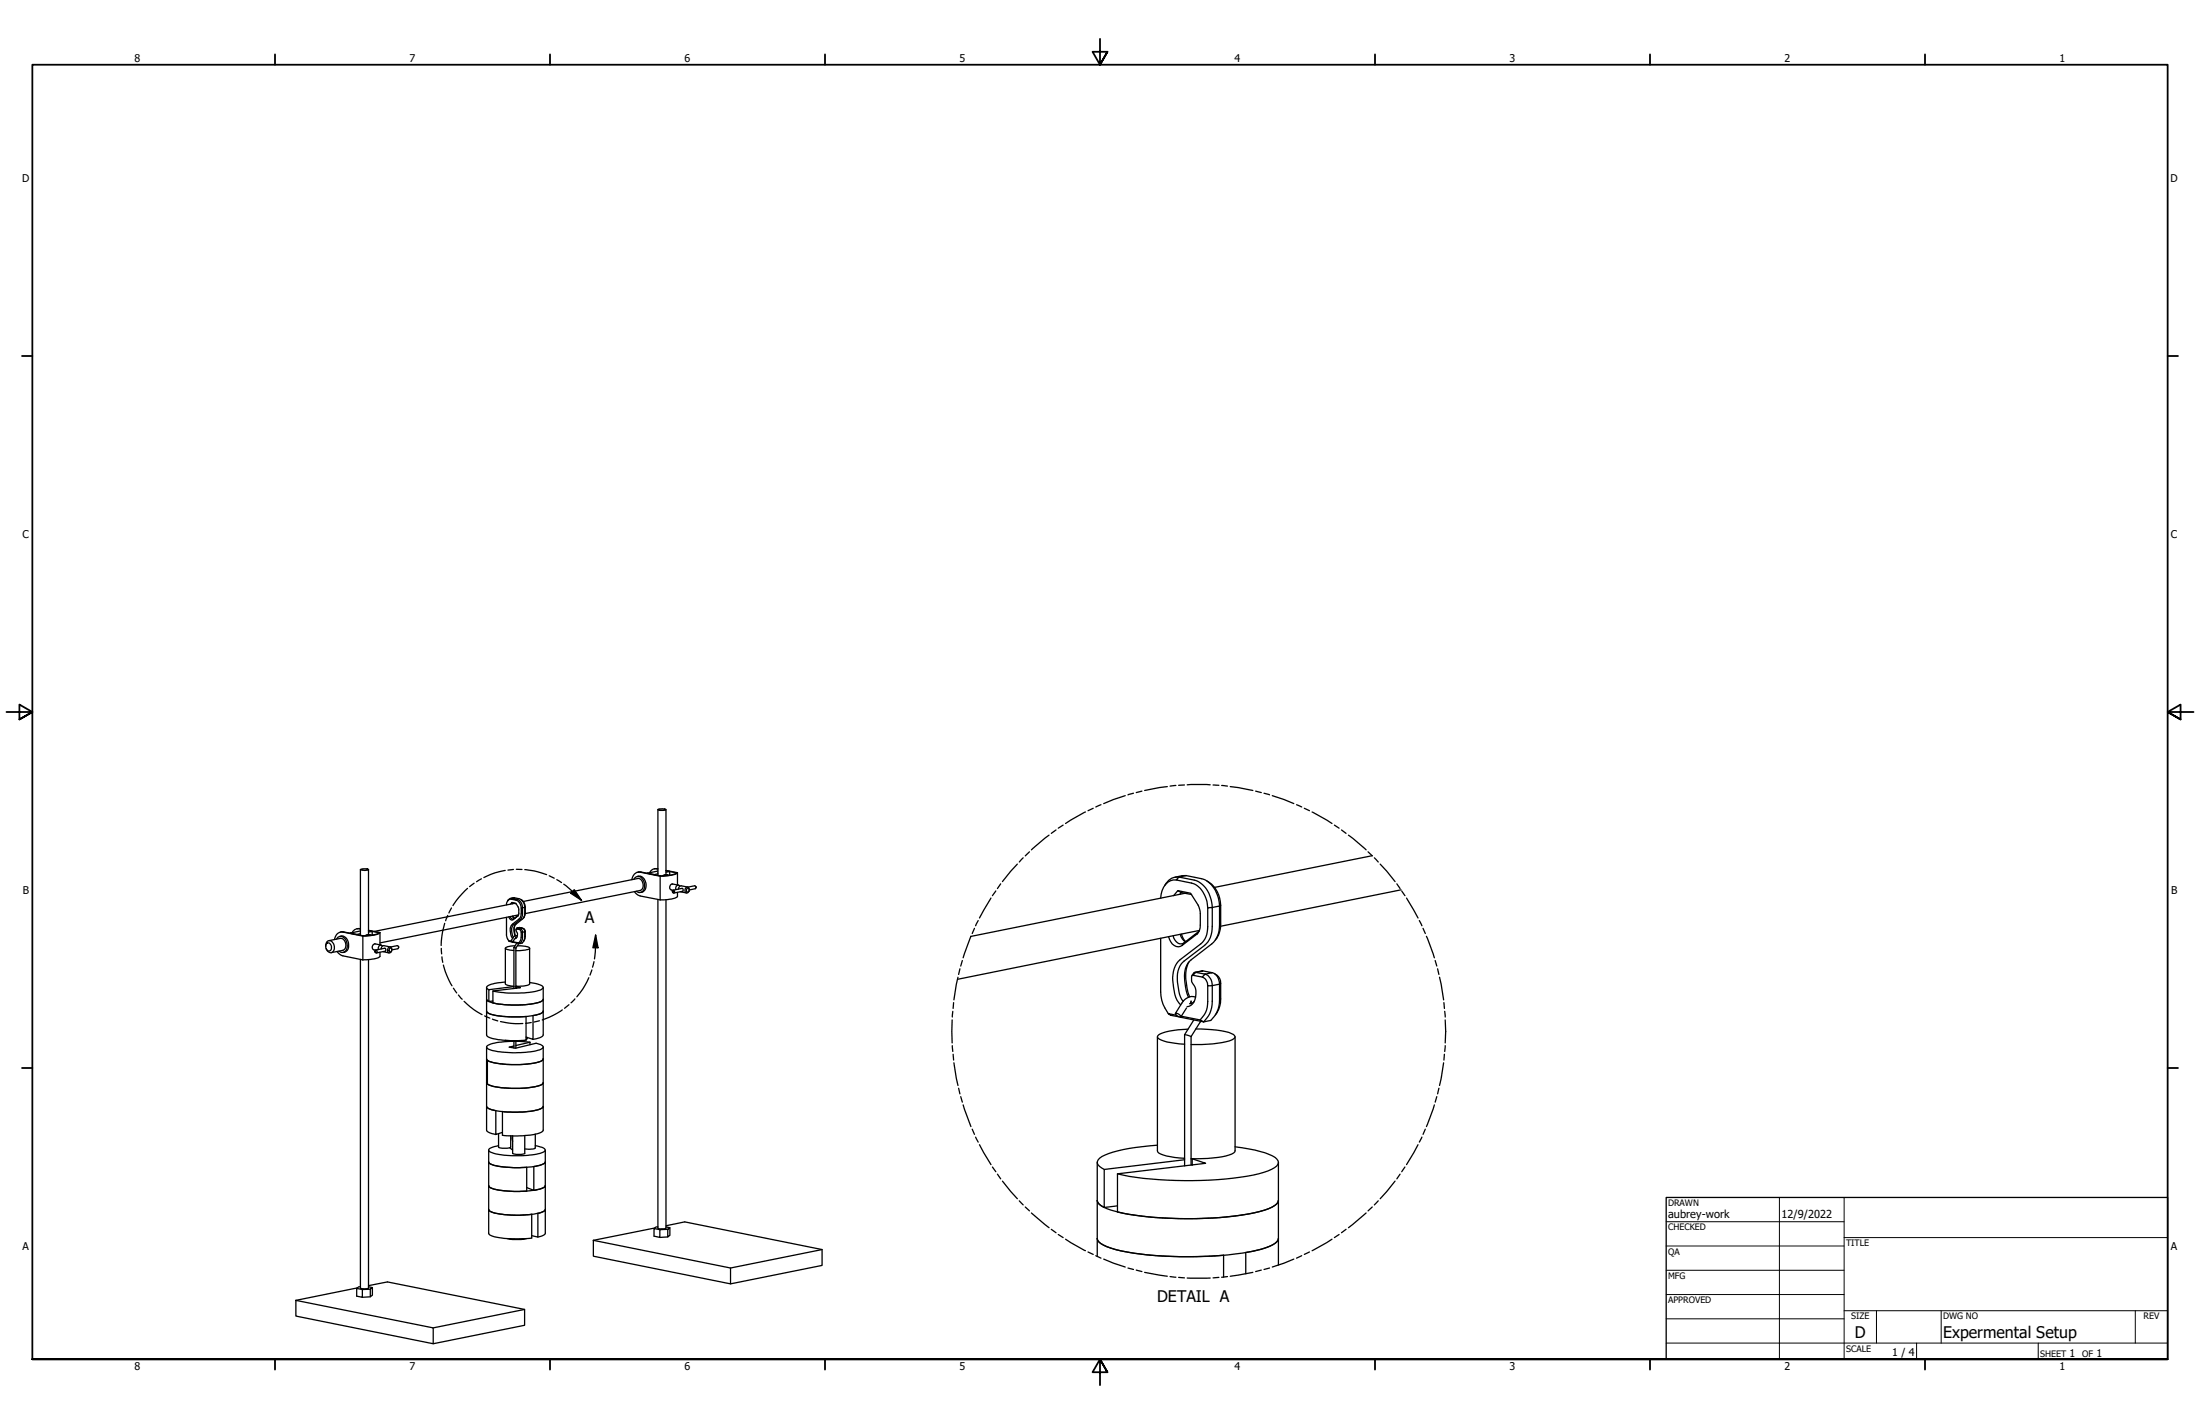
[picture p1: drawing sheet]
<svg xmlns="http://www.w3.org/2000/svg" width="864mm" height="559mm" viewBox="0 0 864 559" stroke-linecap="round" stroke-linejoin="round" font-family="sans-serif">
<!-- layer: Visible (ANSI) -->
<g fill="none" stroke="#000" stroke-width=".51">
<path d="M258.3 317.7l1.6-.3 1.5 .3-.9 .3h-1.5zM258.3 317.7v25.8M261.4 317.7v25.5M538.7 335.8l-61.9 12.4M141.5 341.2l.9-.3 2.3 .3-1.3 .4zM141.5 341.2v25.8M144.7 341.2v25.6M198.8 360v7.1l.9 2.2M199.3 353.6l.7-.9 .8-.2a4.4 4.4 0 0 1 3.2 .2l1.5 1.4 .5 1.9h.2M199.8 359.8a1.17 1.17 0 0 0 1.6 1.1M200.3 359.7a.92 .92 0 0 0 1.4 .9M200.7 352.9a1.89 1.89 0 0 0-1.9 2.2"/>
<path d="M200.9 354.1l1.6 .4 1 1.7 .1 2.5-.3 .8M201.2 354.6l.2-.2-.5-.3-.5 .7M201.2 359.5l.6 .9M201.4 359.5l.5 .9M201.4 354.4l1.2 .2M201.8 354.5l-54.9 11M201.9 352.3l-1.4 .3M203.5 359.2l-2.1 1.7 1.9-1.4M203.5 359.2l-.2 .3M203.5 359l-54.3 11M204.5 353a3.3 3.3 0 0 1 1.7 3M204.6 356.3l-.4-1.6-.9-1.1-2.6-.7 .3-.4 1.9 .4a3.3 3.3 0 0 1 2.2 3.3l.9-.2-.1 3.4-.4 .9-3.1 2.5-.5 .7-.2 1.8 .5 1.9"/>
<path d="M205.4 353.8l44.9-9.1a2.57 2.57 0 0 1 2.1 2.1 2.57 2.57 0 0 1-1.1 2.6l-45.2 9.1M206.2 356l-.1 3.2-.6 1M248.9 345a2 2 0 0 1 2-1.1 2 2 0 0 1 1.7 1.7 2.99 2.99 0 0 1-1.6 4.7l-1.2-.5M249 349.9l1.1 1.1 1.2 .6 7.8 1.5M250.2 343.9a3.1 3.1 0 0 1 3.4 3.8 2.4 2.4 0 0 1-2.2 2.5M256.9 340.9h1.4M258.3 353v128.9l.7 .3h1.7l.7-.3v-128.8M258.3 341.1a2.55 2.55 0 0 0-3.3 1.4M258.3 341.8l-4.2 .9 2.7 .5 1.5-.3M259.1 343.9l-7.8-1.6a2.99 2.99 0 0 0-3.3 2.9M259.1 343.9v9.2M261.4 342.3l1.5-.3v1.5"/>
<path d="M261.4 341.6l4.5 .9M262.1 343.3h-1.4l-.7 .4M262.6 343.5l-.9-.2-1.4 .4M262.9 342l-1.5-.3 4.1 .8-.6 .5-2 .5-3.6 .2-7.6-1.5-1.3 .1M264 349.8l.1-.4a.5 .5 0 0 1 .7 .4 .5 .5 0 0 1-.6 .5l-.2-.3M264 349.8l.2 .3zM264 349.8v.1M264.3 349.3l3.4-.7 .5 .5-.2 .7-3.5 .7M265.9 350.2v1.6a10.2 10.2 0 0 1-6.8 1.3M265.9 342.5a10.6 10.6 0 0 1-6.8 1.4M265.9 342.5v4.8M266.3 347.3l-2.3-.4a1.27 1.27 0 0 0-1.1 1 1.27 1.27 0 0 0 .6 1.3l.7 .2"/>
<path d="M266.9 347.7a1.04 1.04 0 0 0-1.4 0 1.04 1.04 0 0 0-.2 1.4M267.1 349.9l2.4 .5M269.7 348.7a.67 .67 0 0 1 .9 .7 .67 .67 0 0 1-1 .5zM269.9 348.1l-2.7-.5-.4 .2-.5 1.1M270.1 348.1l2.6-.5a.64 .64 0 0 1 .5 .5 .64 .64 0 0 1-.3 .6l-2.3 .5M270.6 349.2a.86 .86 0 0 0-.8-1.1 .86 .86 0 0 0-.9 1 .85 .85 0 0 0 .4 1.3 .85 .85 0 0 0 1.1-.8M273.2 347.9v.3M273.2 348.2h.1M457.1 347.5a5.8 5.8 0 0 1 5.7-3.3l2.8-.6 6 1.2a11.1 11.1 0 0 1 7.1 10.7l.5-.3M461.7 345.3a5.7 5.7 0 0 0-5.9 5.6l-.2 1.6M462.3 349.5l5.1 1 2.9 4.7 .8 2.4a22.4 22.4 0 0 1-.2 7.5l-1 1.4M463.1 351l.6-.7-1.4-.8-1.6 2"/>
<path d="M463.7 350.3l4 .7M465.2 350.5l-84.1 17M465.6 343.6l-4.4 .6M473.8 345.7a11 11 0 0 1 5.4 9.5M474.1 356.2a10 10 0 0 0-6.4-9.7l-6-1.2 1.1-1.1 6 1.2a10.9 10.9 0 0 1 7.1 10.7l2.8-.6v7.5a9.4 9.4 0 0 1-3 7.4l-8.1 6.2a8.8 8.8 0 0 0-2.5 8.5l.5 3.4 .9 2.9M479.2 355.2v7.4a9.9 9.9 0 0 1-2.1 6.3M550 349.2l-70.8 14.3M127.8 371.3a1.63 1.63 0 0 1 .6-1.8 1.63 1.63 0 0 1 1.8-.1 2.8 2.8 0 0 1 0 4.4 2.04 2.04 0 0 1-2.2-1.6M128.3 370.2a1.54 1.54 0 0 1 1.7 .5 1.54 1.54 0 0 1 0 1.8 1.04 1.04 0 0 1-1.1 .7 1.04 1.04 0 0 1-.9-1l-.1-1.1zM129.1 369.1l4.5-.9a2.57 2.57 0 0 1 2.1 2.1 2.57 2.57 0 0 1-1.1 2.6l-4.6 .9M132.1 368.5a1.99 1.99 0 0 1 2.1-1.1 1.99 1.99 0 0 1 1.7 1.7 3.2 3.2 0 0 1-1.3 4.7l-1.5-.5M132.3 373.4l1.9 1.6 8.2 1.7"/>
<path d="M133.4 367.5a2.96 2.96 0 0 1 3.4 3.7 2.31 2.31 0 0 1-2.1 2.6M140.1 364.4h1.4M141.5 376.5v129l1.4 .3 1.8-.3v-128.9M141.5 364.6a2.67 2.67 0 0 0-3.3 1.4M141.5 365.3l-4.1 .9 2.6 .5 1.5-.3M142.4 367.3l-7.8-1.5a2.99 2.99 0 0 0-3.3 2.9M142.4 367.3v9.4M144.7 365.8l1.4-.3v1.5M144.7 365.1l4.5 .9M145.4 366.8h-1.4l-.7 .4M145.8 367l-1.3-.2-.9 .4M146.1 365.5l-1.4-.3 4.1 .8-.7 .5-1.9 .5-3.6 .2-7.7-1.5-1.2 .1"/>
<path d="M147.2 373.4l.1-.5a.5 .5 0 0 1 .7 .4 .5 .5 0 0 1-.6 .5l-.1-.3M147.2 373.3h.2v.3zM147.5 372.8l3.5-.7 .4 .5-.1 .7-3.5 .7M149.2 373.7v1.6a10.1 10.1 0 0 1-6.8 1.4M149.2 366a10.1 10.1 0 0 1-6.8 1.3M149.2 366v4.8M149.5 370.8l-2.2-.4a1.25 1.25 0 0 0-1.1 1 1.25 1.25 0 0 0 .6 1.3l.6 .2M150.2 371.2a1.09 1.09 0 0 0-1.5 0 1.09 1.09 0 0 0-.2 1.4M150.4 373.4l2.3 .6M153 372.2a.65 .65 0 0 1 .8 .7 .65 .65 0 0 1-1 .5l-.1-.7zM153.2 371.6l-2.8-.5-.5 .4-.3 .9M153.4 371.6l2.6-.5a.65 .65 0 0 1 .5 .5 .65 .65 0 0 1-.4 .7l-2.3 .4a.87 .87 0 0 0-.7-1.1 .87 .87 0 0 0-1 1 .86 .86 0 0 0 .5 1.3 .86 .86 0 0 0 1.1-.8"/>
<path d="M156.4 371.5l.1 .3M198.4 372.1v14l1.1 .6 2.2 .3M200.6 369.2l.7 .4zM200.7 369.4l-1-.1 1.3 .3M201.2 369.7l2.9 .6-.5-.3M201.3 369.6l2.3 .4M201.5 367.7l-.6-1.9v-1.8l.6-1 3.1-2.5 .5-1.6v-2.7l-.5 .1-.1 2.9-.3 .9-3 2.5a4.5 4.5 0 0 0 0 5.6M201.7 371.9l.8 .1M201.7 371.9v16M201.9 368.6l-.6 1M202.2 371.2l-1.9 .1a1.58 1.58 0 0 0-1.9 .9l.7 .4 2.6 .4M202.2 362.9l-.3 2 .5 2.3"/>
<path d="M202.5 367.7l-.1 .3zM202.5 372v15.8M202.8 364.6l-.2 .7a1.96 1.96 0 0 1-.6 3.1M202.9 367.8l-.5 .2M202.9 370l-1.2 1.9M203.1 367.2a1.38 1.38 0 0 0-1.7 .8l-.8 1.2M203.1 364.2l-.5 .4M203.1 364.2l1.1 .2-.3 .3-1.1-.1zM203.1 371.2h2a2.68 2.68 0 0 1 2.8 1l-1.6 .6-3.8 .3M203.7 370.2l-1.2 1.8M203.9 364.7l.7 1.1h.5M203.9 364l-.8 .2"/>
<path d="M203.9 364l-.9 .2M204 364l1.1 .2-.9 .2M204.2 364.4a1.29 1.29 0 0 1 .9 1.4M204.6 365.8l-.1 2.6-.9 1.6M205.1 365.8l.9-.2v1.9a2.54 2.54 0 0 1-1.9 2.8l.9-1.4zM205.1 364.2l.4 .2 .6 1.2a.9 .9 0 0 0-.7-1.2M206.2 365.5l-.1 2.9-.6 1M207.9 372.1v14a8 8 0 0 1-5.4 .9h.2M455.6 368.2v21.1a14.3 14.3 0 0 0 3 8.5M458.7 367.6a4.1 4.1 0 0 0 4.6 3.8l.7-.4M460.5 367.2a3 3 0 0 0 4.3 2.8M463.3 366.6a4.8 4.8 0 0 0 2 3"/>
<path d="M463.8 366.6l.6 1.6 1 1.3M466.7 377.5a11.5 11.5 0 0 0-1.2 6.5 17.8 17.8 0 0 0 1.5 7.2M470.6 365.5l-5.8 4.5-.8 1 5.9-4.5M470.7 365.4l-.8 1.1M470.8 365.1l-94.9 19.2M191 387.5v18.6a3.9 3.9 0 0 0 3.8 1.7l5.5 .6 6.2-.2v-9.3a33.8 33.8 0 0 1-15-1.5l-.5-.6a3.4 3.4 0 0 0 2.9 1.5 39.9 39.9 0 0 0 18.6-.7l.7-.8a4.8 4.8 0 0 1-4 1.7v9.4l-2.7-.9M198.4 385.4l-3.5 .4a6.1 6.1 0 0 0-3.9 1.5l.1 .5 .8 .6M201.7 387.2l-9.8 1.2v4.6l1.6-.2M202.7 387.8v-.8l1.6 .6-10.8 1.3v4.7a40 40 0 0 0 19-.6l.7-.8a4.3 4.3 0 0 1-3.6 1.6 43.1 43.1 0 0 1-17.4-.7l-1.2-.9 .9 .8M207.9 385.6l1.7 .2a4.6 4.6 0 0 1 3.6 1.7 8.7 8.7 0 0 1-6.4 2l-7.2 .2-6.1-.8M213.2 387.5v18.6a4.8 4.8 0 0 1-4 1.8M461.5 397.6l1.4 .5 .6 .9h-.6l-1.1-.5z"/>
<path d="M461.8 398.4l-3.2-.6 .9 .6 3.4 .6M463.3 399.2l9.2 1.8-1.4-.8M463.7 398.8l7.4 1.4M464.4 392.9a17.1 17.1 0 0 1-2.2-10.8l.9-2.9 1-1.4 8.8-6.8a9.1 9.1 0 0 0 3-7.5v-7.4l-1.8 .1v7.5a8.3 8.3 0 0 1-2.7 6.7l-8.2 6.2a9.7 9.7 0 0 0-2.8 8.3 15.7 15.7 0 0 0 2.3 8.6l.8 .8M465.8 395.5l-2.3 3.5M467.6 393.8v-.9l-.4 .9M468.2 382.7l-.5 .6a4.5 4.5 0 0 0 1.4 4 7.1 7.1 0 0 1-1.6 7.2l-1.5 .5M468.2 382.7l1.2-1.1 3.7 .7-1.2 1.1zM468.8 393l-.9 .6-.9 .3M469.1 381.6l3.1-.6-3.3 .6-1 1.2M469.3 391.3a4.7 4.7 0 0 0-5.4 2.3l-2.5 4.1M471.9 383.4a3.5 3.5 0 0 1 2.2 3.5l1.8-.1"/>
<path d="M472.2 381l3.7 .7-2.8 .6M473.1 382.3a4.6 4.6 0 0 1 2.8 4.5M474.1 386.9l-.2 8.3-1.1 2.9-1.7 2.1M475.9 386.8l2.8-.6a24.9 24.9 0 0 1-.5 9.8 9.9 9.9 0 0 1-2.9 4.4l-2.8 .6a10.4 10.4 0 0 0 3.4-8.1zM475.9 381.7a4.5 4.5 0 0 1 2.8 4.5l.3-.2a3.1 3.1 0 0 0-2.2-3.9M479.2 385.8a20 20 0 0 1-.9 10.4l-1.2 2.1M191 410.8v4.7a3.4 3.4 0 0 0 2.9 1.6 39.9 39.9 0 0 0 18.6-.7l.7-.9a5.3 5.3 0 0 1-4.5 1.8 37.6 37.6 0 0 1-17.1-1l-.3-.2v9.3a31.8 31.8 0 0 0 15.6 1.5l1.8-.2a5.3 5.3 0 0 0 4.5-1.8 5.3 5.3 0 0 1-4.5 1.8 41.3 41.3 0 0 1-16.7-.9l-.9-.6-.1-.4M191 415.6v9.2h.3M198.4 408.2l2.8 .4 4.6-.4M199.2 408.3h5.8M201.7 410.5l-1.8 .4 2.4 .5 8.1-2a2.95 2.95 0 0 1 2.8 1.6 10.1 10.1 0 0 1-6.8 1.9 33.5 33.5 0 0 1-15-1.4l-.4-.7a6.3 6.3 0 0 1 4.8-1.8l5.9-.4v2.6M206.9 407.1l-.4 .8 .3-.2"/>
<path d="M208 409l-5.5-.4v2.7M208 409v1M208 409l-5.5 1.3M213.2 410.8v32.7a7.8 7.8 0 0 1-6.1 2l-3.9 .3-6-.3v-9.3a34.5 34.5 0 0 0 15.3-1.2l.7-.8a4.3 4.3 0 0 1-3.6 1.7 43.1 43.1 0 0 1-17.4-.7l-1.2-1a4.3 4.3 0 0 0 3.6 1.7v9.3l2.6-.8M454.3 406.8v44.8a5.9 5.9 0 0 0 5.1 2.3l5.6 .6M465 406l2.6 .8M465 406v51.5M466.3 403.9a25.5 25.5 0 0 0-11.4 2.2l-.6 .8a6.9 6.9 0 0 0 5.2 2.2l5.5 .7M467.6 406.8v50.4M468.6 400.2l-3.6 5.8M469.4 403.8a39.7 39.7 0 0 1 14 1.8l.8 .4 .6 .8a2.84 2.84 0 0 1-2.3 1.7 51.3 51.3 0 0 1-14.9 1.4M471.3 400.7l-3.7 6.1"/>
<path d="M484.8 406.8v44.8a2.82 2.82 0 0 1-2.4 1.7 51.2 51.2 0 0 1-14.8 1.4M191 424.9v18.6a4.3 4.3 0 0 0 3.6 1.7M191.8 451.3v32.6a5 5 0 0 0 4.4 1.8l6.7 .5 5.8-.4v-9.3a39.1 39.1 0 0 1-16.2-1.1l-.7-.8a3.1 3.1 0 0 0 2.9 1.5 40.1 40.1 0 0 0 18.6-.7l.8-.8a3.4 3.4 0 0 1-3 1.5v9.4l-2.4-.6M195.7 449.6a5.7 5.7 0 0 0-3.9 1.6 4.8 4.8 0 0 0 4.4 1.9 38.2 38.2 0 0 0 17.2-1 .84 .84 0 0 0 .6-1 .84 .84 0 0 0-.8-.7l-3.1-.8M195.7 444.9v5.3a6.6 6.6 0 0 0 4.8 0v-4.5M200.1 450.4l1.1 .9M201.1 445.8l.1 .1M201.2 445.8l-.2 1 .2 1.1M206 445.6v7a6.6 6.6 0 0 1-4.8 0v-6.8M210.1 445.1v5.5l-1.9 .4-2.2-.2M214.1 451.3v32.6a3.4 3.4 0 0 1-3 1.6M430.7 456.1v37"/>
<path d="M454.3 449.4a69 69 0 0 0-20.5 3.9 3.9 3.9 0 0 0-3.1 3.1 4.7 4.7 0 0 0 2.8 2.5M465 455.1l-31.5 3.8v14.9l5.2-.6M468 457.1v-2.4l5.3 1.8-34.6 4.1v15a146.1 146.1 0 0 0 55.6-.1l3.6-1.2a5.8 5.8 0 0 0 3.9-3.2 6.8 6.8 0 0 1-5.3 3.8 130.3 130.3 0 0 1-43 2.9 63.8 63.8 0 0 1-20.4-4.2 3.4 3.4 0 0 1-2.4-2.5 3.7 3.7 0 0 0 2.8 2.7M468 454.7l-.4 .1M484.8 450a42.3 42.3 0 0 1 15.8 4.2 2.14 2.14 0 0 1 1.2 2.1 2.14 2.14 0 0 1-1.5 1.9 42 42 0 0 1-16.3 4.1 148.7 148.7 0 0 1-45.3-1.7M501.8 456.1v40.3M206.8 466l2.7 1.1v-9.3l.8-.2a5.3 5.3 0 0 0 3.8-1.6 8.2 8.2 0 0 1-6.2 2 38 38 0 0 1-15.4-1.2l-.7-.8a5.2 5.2 0 0 0 4.4 1.7l5.5 .5 5.1-.1v9.3a37.2 37.2 0 0 1-14.3-1.3l-.7-.8a3.1 3.1 0 0 0 2.9 1.5 40.1 40.1 0 0 0 18.6-.7l.8-.8a4.4 4.4 0 0 1-3.8 1.7l-.8 .1M199.3 486.1l2 .3 5.3-.3M200 486.1h5.8M232.9 486.7l53.9 10.9v6.2l-53.9-10.8zM257 481.9l-24.1 4.8M258.3 481.5h-.7l-.9 .6"/>
<path d="M261.4 481l7.4-1.5 53.9 10.8v6.3l-35.9 7.2M261.4 481.5l1.6 .3M262.1 482.4l.9-.6v3l-.9 .6zM262.1 482.4l-3.1 .1v3.1l-2.3-.5v-3l2.3 .4M262.1 485.4l-3.1 .2M322.7 490.3l-35.9 7.3M489 499.9v-8.4l8-1.9a8.6 8.6 0 0 0 4.7-3l.1-.6a6.8 6.8 0 0 1-5.3 3.8 127.4 127.4 0 0 1-39.9 3.1 67.6 67.6 0 0 1-23.5-4.3 3.4 3.4 0 0 1-2.4-2.6 3.6 3.6 0 0 0 2.5 2.6 76.1 76.1 0 0 0 27.4 4.5l13.4-.1 6.3-.4v8.5M116.1 510.3l54 10.8v6.2l-54-10.9zM140.3 505.4l-24.2 4.9M141.5 505h-.7l-.8 .6M144.7 504.5l7.4-1.5 53.8 10.8v6.3l-35.8 7.2M144.7 505l1.5 .3"/>
<path d="M145.4 505.9l.8-.6v3l-.8 .6zM145.4 505.9l-3.2 .1v3.1l-2.2-.5v-3l2.2 .4M145.4 508.9l-3.2 .2M205.9 513.8l-35.8 7.3"/>
</g>
<!-- layer: Detail Boundary (ANSI) -->
<g fill="none" stroke="#000" stroke-width=".51">
<path d="M426.1 318.6l-7.8 4.6M429.1 317.2l-2 .9M432.2 315.8l-2.1 .9M441.7 312.2l-8.4 3.1M444.9 311.3l-2.1 .6M448.2 310.5l-2.2 .5M458.2 308.7l-8.9 1.5M461.6 308.2l-2.3 .3M464.9 308l-2.2 .2M466 308h9M476.2 308l2.3 .2M479.6 308.2l2.2 .3"/>
<path d="M482.9 308.7l8.9 1.5M492.9 310.5l2.2 .5M496.2 311.3l2.1 .6M499.4 312.2l8.5 3.1M509 315.8l2 .9M512 317.2l2 .9M515 318.6l7.9 4.6M399.4 339.1l-5.9 6.8M401.6 336.6l-1.5 1.7M404.1 334.3l-1.6 1.6M411.8 327.7l-6.9 5.8M414.5 325.7l-1.8 1.3"/>
<path d="M417.3 323.8l-1.9 1.2M523.8 323.8l1.9 1.2M526.6 325.7l1.8 1.3M529.3 327.7l7 5.8M537 334.3l1.7 1.6M539.5 336.6l1.5 1.7M541.8 339.1l5.8 6.8M175.8 359.2l-.9 2.1M177.2 356.3l-1 2M183.5 348.6l-3.3 3.4-2.4 3.3M186.1 346.6l-1.8 1.3M189 344.9l-1.9 1.1"/>
<path d="M198.3 341.6l-4 .9-4.4 1.9M201.5 341.2l-2.1 .2M202.7 341.1l2.2 .1M206 341.2l3.7 .6 4.9 1.4M215.6 343.7l2 .9M218.6 345.2l1.8 1.1M221.3 347l7 6.3M224 350.5l1.4-1.4 2.9 4.2zM389 352.4l-4.5 7.8M390.9 349.6l-1.3 1.9M392.8 346.8l-1.3 1.9M548.3 346.8l1.3 1.9"/>
<path d="M550.2 349.6l1.3 1.9M552.1 352.4l4.5 7.8M173.2 372.2l.2 2.1M173.5 375.5l.3 2.1M174.1 378.7l1.4 4.2 1.9 3.9M174.6 362.3l-.9 3.7-.5 5M233.2 377.4l-.6 2.1M233.8 366.9l1 5h-2.1zM233.8 366.9l-.4 9.4M377.8 376.9l-.7 2.2M381.1 367.4l-3 8.5M382.5 364.3l-.9 2"/>
<path d="M384 361.3l-1 2M557.1 361.3l1.1 2M558.6 364.3l.9 2M559.9 367.4l3.2 8.5M563.4 376.9l.6 2.2M178 387.8l1.3 1.8M180 390.5l1.4 1.6M182.2 392.9l3.9 3.3 3.1 1.9M190.2 398.7l2.1 .8M193.3 399.9l2.1 .7M220.7 396.3l-3.5 2.1-4.3 1.8M223.3 394.3l-1.7 1.4"/>
<path d="M225.7 392l-1.5 1.5M231.1 383.7l-2.4 4.5-2.3 3M232.3 380.6l-.7 2.1M374 396.9l-.2 2.2M374.3 393.4l-.2 2.3M376 383.5l-1.5 8.9M376.8 380.2l-.5 2.2M564.3 380.2l.5 2.2M565.1 383.5l1.6 8.9M566.8 393.4l.2 2.3M567.1 396.9l.2 2.2M196.5 400.9l4 .7h4.7"/>
<path d="M208.5 401.3l-2.1 .3M211.8 400.6l-2.2 .5M373.8 400.2v9.1M373.8 410.3l.2 2.3M374.1 413.7l.2 2.3M374.5 417.1l1.5 8.9M566.7 417.1l-1.6 8.9M567 413.7l-.2 2.3M567.3 410.3l-.2 2.3M567.3 400.2v9.1M376.3 427l.5 2.3M377.1 430.3l.7 2.2"/>
<path d="M378.1 433.6l3 8.5M563.1 433.6l-3.2 8.5M564 430.3l-.6 2.2M564.8 427l-.5 2.3M381.6 443.1l.9 2M383 446.2l1 2M384.5 449.2l4.5 7.8M389.6 458l1.3 1.8M551.5 458l-1.3 1.8M556.6 449.2l-4.5 7.8M558.2 446.2l-1.1 2M559.5 443.1l-.9 2"/>
<path d="M391.5 460.8l1.3 1.8M393.5 463.5l5.9 6.9M400.1 471.2l1.5 1.6M402.5 473.6l1.6 1.6M404.9 476l6.9 5.8M536.3 476l-7 5.8M538.7 473.6l-1.7 1.6M541 471.2l-1.5 1.6M547.6 463.5l-5.8 6.9M549.6 460.8l-1.3 1.8M412.7 482.4l1.8 1.3M415.4 484.4l1.9 1.2"/>
<path d="M418.3 486.3l7.8 4.5M427.1 491.3l2 1M430.1 492.8l2.1 .9M433.3 494.1l8.4 3.1M442.8 497.6l2.1 .6M446 498.4l2.2 .6M449.3 499.3l8.9 1.5M491.8 499.3l-8.9 1.5M495.1 498.4l-2.2 .6M498.3 497.6l-2.1 .6M507.9 494.1l-8.5 3.1M511 492.8l-2 .9"/>
<path d="M514 491.3l-2 1M522.9 486.3l-7.9 4.5M525.7 484.4l-1.9 1.2M528.4 482.4l-1.8 1.3M459.3 501l2.3 .2M462.7 501.3l2.2 .2M466 501.5h9M478.5 501.3l-2.3 .2M481.8 501l-2.2 .2"/>
</g>
<g fill="#000">
<path d="M224 350.5l1.4-1.4 2.9 4.2z" fill-rule="evenodd"/>
<path d="M233.8 366.9l1 5h-2.1z" fill-rule="evenodd"/>
</g>
<!-- layer: Border (ANSI) -->
<g fill="none" stroke="#000" stroke-width=".7">
<path d="M431.8 15.2v10.2l-2.9-5.1h5.8l-2.9 5.1 2.9-5.1M107.9 21.3v4.1M215.9 21.3v4.1M323.8 21.3v4.1M539.8 21.3v4.1M647.7 21.3v4.1M755.6 21.3v4.1M8.6 139.7h4.1M850.9 139.7h4.1M2.5 279.4h10.2l-5.1-2.9v5.8l5.1-2.9-5.1 2.9M861.1 279.4h-10.2l5.1-2.9v5.8l-5.1-2.9 5.1 2.9M8.6 419.1h4.1"/>
<path d="M850.9 419.1h4.1M12.7 533.4v-508h838.2v508h-838.2h838.2M107.9 533.4v4.1M215.9 533.4v4.1M323.8 533.4v4.1M434.7 538.5l-2.9-5.1 2.9 5.1h-5.8l2.9-5.1v10.2M539.8 533.4v4.1M647.7 533.4v4.1M755.6 533.4v4.1"/>
</g>
<!-- layer: Title (ANSI) -->
<g fill="none" stroke="#000" stroke-width=".39">
<path d="M654 479.4h69.9M698.5 469.9v63.5M723.9 469.9v63.5M654 488.9h69.9M654 498.5h69.9M723.9 485.6h127M654 508h69.9M654 517.5h69.9M723.9 514.3h127M736.6 514.3v12.7M762 514.3v12.7M838.2 514.3v12.7"/>
<path d="M654 527h196.9M752.3 527v6.4M800.1 527v6.4"/>
</g>
<path d="M654 469.9h196.9v63.5h-196.9z" fill="none" stroke="#000" stroke-width=".51"/>
<g font-size="6.3">
<text x="229.6" y="362.2">A</text>
<text x="454.2" y="510.9">DETAIL A</text>
<text x="728.1" y="524.9">D</text>
<text x="762.8" y="525">Expermental Setup</text>
</g>
<g font-size="4.3">
<text x="654.8" y="477.8">aubrey-work</text>
<text x="699.3" y="478">12/9/2022</text>
</g>
<g font-size="4.2">
<text x="52.8" y="24.4">8</text>
<text x="160.8" y="24.4">7</text>
<text x="268.7" y="24.4">6</text>
<text x="376.7" y="24.4">5</text>
<text x="484.6" y="24.4">4</text>
<text x="592.6" y="24.4">3</text>
<text x="700.5" y="24.4">2</text>
<text x="808.5" y="24.4">1</text>
<text x="8.8" y="71.4">D</text>
<text x="852" y="71.4">D</text>
<text x="8.9" y="211.1">C</text>
<text x="852.2" y="211.1">C</text>
<text x="9" y="350.8">B</text>
<text x="852.2" y="350.8">B</text>
<text x="8.9" y="490.5">A</text>
<text x="852.2" y="490.5">A</text>
<text x="742.8" y="532">1 / 4</text>
<text x="812.4" y="532.6">1</text>
<text x="823" y="532.6">1</text>
<text x="52.8" y="537.5">8</text>
<text x="160.8" y="537.5">7</text>
<text x="268.7" y="537.5">6</text>
<text x="376.7" y="537.5">5</text>
<text x="484.6" y="537.5">4</text>
<text x="592.6" y="537.5">3</text>
<text x="700.5" y="537.5">2</text>
<text x="808.5" y="537.5">1</text>
</g>
<g font-size="3.5">
<text x="654.8" y="473.2">DRAWN</text>
<text x="654.8" y="482.8">CHECKED</text>
<text x="724.7" y="488.9">TITLE</text>
<text x="654.8" y="492.3">QA</text>
<text x="654.8" y="501.8">MFG</text>
<text x="654.8" y="511.4">APPROVED</text>
<text x="726.7" y="517.7">SIZE</text>
<text x="762.8" y="517.7">DWG NO</text>
<text x="841.4" y="517.7">REV</text>
<text x="724.7" y="530.4">SCALE</text>
<text x="800.9" y="532.6">SHEET</text>
<text x="817.4" y="532.6">OF</text>
</g>
</svg>
